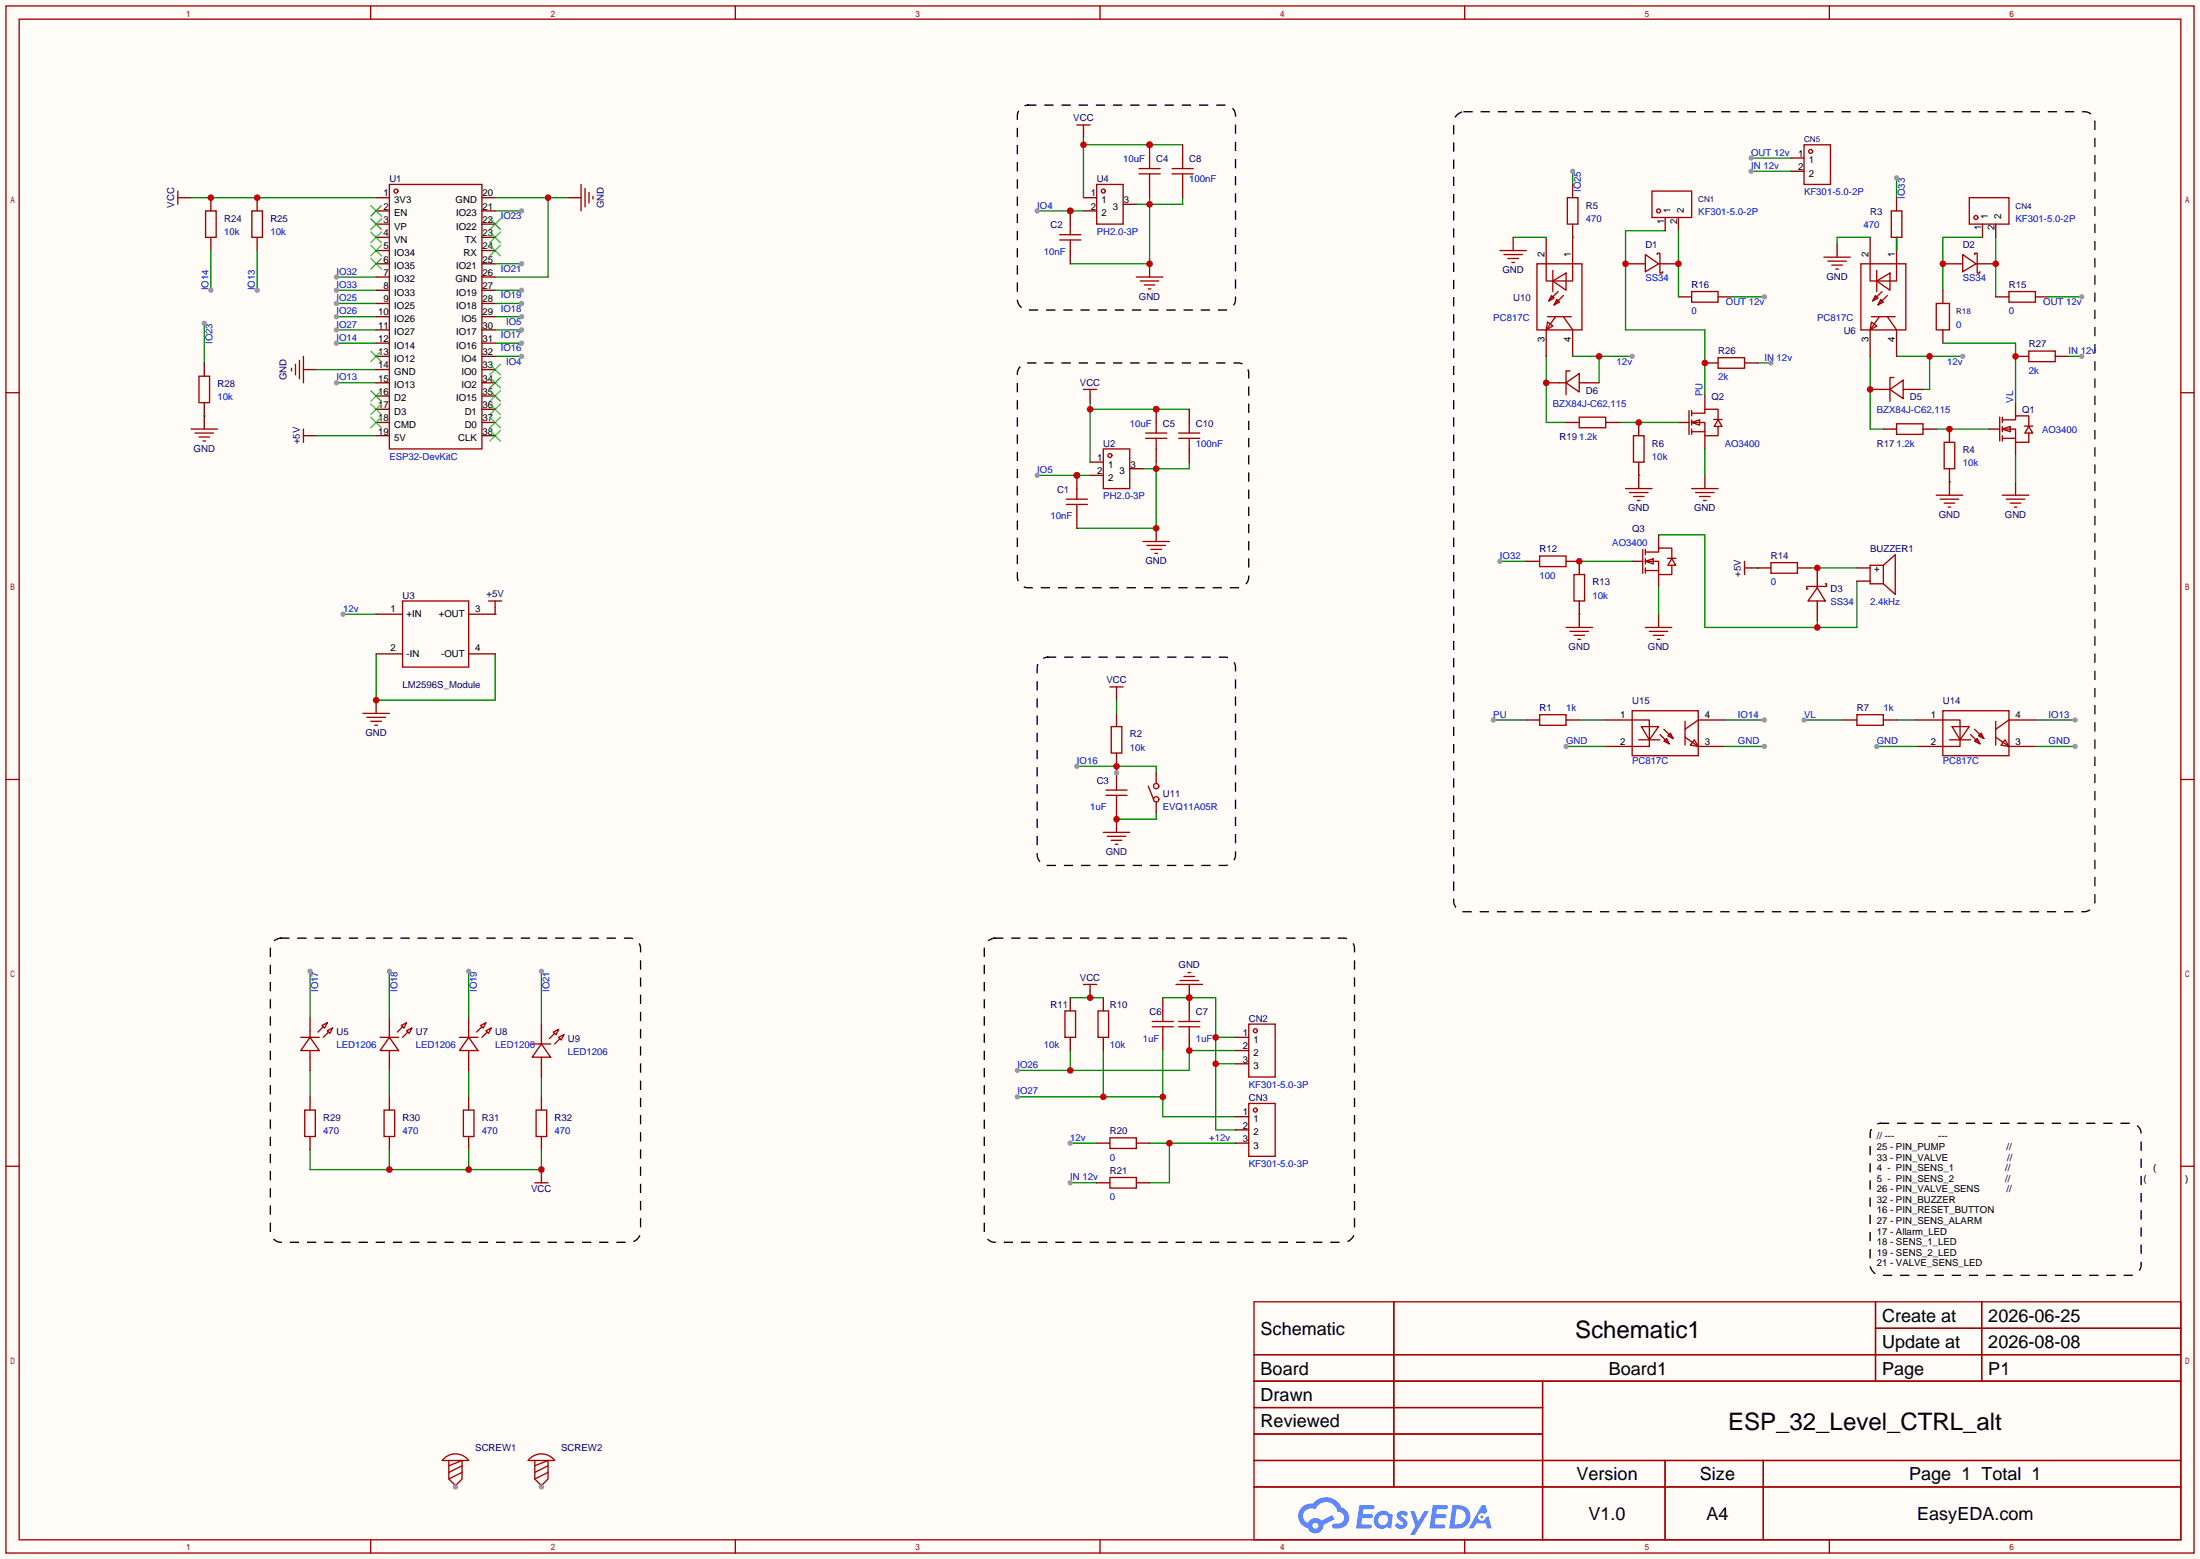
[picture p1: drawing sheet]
<svg xmlns="http://www.w3.org/2000/svg" width="423mm" height="299mm" viewBox="0 0 423 299" stroke-linecap="round" stroke-linejoin="round" font-family="sans-serif">
<path d="M0 0h422.7v299.5h-422.7z" fill="#fffcf7"/>
<g fill="none" stroke="#a10000" stroke-width=".25">
<path d="M1.1 1.1h420.4v297.2h-420.4zM3.7 3.7h415.3v292.1h-415.3zM71.2 1.1v2.6M141.3 1.1v2.6M211.3 1.1v2.6M281.4 1.1v2.6M351.5 1.1v2.6M1.1 75.4h2.6M419 75.4h2.5M1.1 149.7h2.6M419 149.7h2.5M1.1 224h2.6"/>
<path d="M419 224h2.5M240.9 250.1h178.1v45.7h-178.1zM267.8 250.1v35.5M360.3 250.1v15.2M360.3 255.1h58.7M380.7 250.1v15.2M240.9 260.2h178.1M240.9 265.3h178.1M240.9 270.4h55.5M240.9 275.5h55.5M296.4 265.3v30.5M71.2 295.8v2.5"/>
<path d="M141.3 295.8v2.5M211.3 295.8v2.5M240.9 280.5h178.1M240.9 285.6h178.1M281.4 295.8v2.5M319.9 280.5v15.3M338.8 280.5v15.3M351.5 295.8v2.5"/>
</g>
<g fill="#5487ff">
<path d="M268.7 290.5a1.3 1.3 0 0 1 1.8 .2l-.4 .7a.54 .54 0 0 0-.9-.3l.1 .2a1.58 1.58 0 0 1 1.1 1.6 1.43 1.43 0 0 1-2.5 .2l.5-.6a.64 .64 0 0 0 .5 .4 .64 .64 0 0 0 .7-.2l-.2-.3a1.35 1.35 0 0 1-.9-1.8z"/>
<path d="M270.9 290.3h.9l.6 1.9 1.2-1.9h.9l-2.7 4.5h-.9l1-1.7z"/>
<path d="M261.2 289.1h1.6a1.31 1.31 0 0 1 1.2 .2 .4 .4 0 0 1-.3 .6h-1.8l-.1 .9h1.6a.4 .4 0 0 1 .4 .5 .4 .4 0 0 1-.4 .3h-1.7l-.2 1.2h.8a1.23 1.23 0 0 1 1.2 .2 .39 .39 0 0 1-.3 .6h-2.7z"/>
<path d="M275.3 289.1h1.6a1.32 1.32 0 0 1 1.2 .2 .39 .39 0 0 1-.3 .6h-1.8l-.1 .9h1.6a.4 .4 0 0 1 .4 .5 .4 .4 0 0 1-.4 .3h-1.7l-.2 1.2h.8a1.23 1.23 0 0 1 1.2 .2 .39 .39 0 0 1-.3 .6h-2.7z"/>
<path d="M284.7 289.1h.7l.3 1.4-.6 .3a.75 .75 0 0 0-1.1 .3 .75 .75 0 0 0 .5 1.1 .75 .75 0 0 0 .9-.7l.5-.3 .7 2.4h-.9l-.2-1h-1.9l-.5 1h-.9z"/>
<path d="M279.1 289.1l-.7 4.5h1.5a2.27 2.27 0 0 0 2.6-2.3 2.27 2.27 0 0 0-2.7-2.2zM279.8 289.9a1.5 1.5 0 0 1 1.8 1.5 1.5 1.5 0 0 1-1.9 1.4h-.3z"/>
<path d="M264.5 290.7a1.6 1.6 0 0 0-.4 2.2 1.6 1.6 0 0 0 2.2 .5l.2-.2 .8 .4 .3-2.5-.2-.3h-.5a1.58 1.58 0 0 0-2.4-.1zM265.1 291.3a.99 .99 0 0 1 1.6 .3 .99 .99 0 0 1-.9 1.3 .94 .94 0 0 1-1-.5 .94 .94 0 0 1 .3-1.1z"/>
<path d="M250.1 289.5a2.37 2.37 0 0 0 1.2 4 1.54 1.54 0 0 0 1.7 1 1.54 1.54 0 0 0 1.3-1.6l2.1-1.1-.5-.8-2 1.1a1.57 1.57 0 0 0-2.6 .5 1.5 1.5 0 0 1-.8-2.1 1.5 1.5 0 0 1 2.2-.5 2.23 2.23 0 0 1 2.3-1.5 2.23 2.23 0 0 1 2 1.9 1.16 1.16 0 0 1 1.2 1 1.16 1.16 0 0 1-1.1 1.3h-.6a.47 .47 0 0 0-.6 .4 .47 .47 0 0 0 .4 .5 2.19 2.19 0 0 0 2.4-.8 2.19 2.19 0 0 0 .1-2.5l-1.1-.8a3.2 3.2 0 0 0-5.5-.7l-1.1 .1zM252.1 293.1a.6 .6 0 0 1 1.2 0 .6 .6 0 0 1-1.2 0z"/>
<circle cx="284.7" cy="291.4" r=".28"/>
</g>
<g fill="none" stroke="#870000" stroke-width=".25">
<path d="M35.4 38h1.3M109.1 38h2.5M208.2 38h2.5M208.2 25.3v1.2M215.8 39.2h2.5M208.2 40.5h2.5M220.9 50.7v2.5M58.3 71h2.5M209.4 76.1v1.2M59.6 83.7h1.2M209.4 88.8h2.6M209.4 91.3h2.6"/>
<path d="M217 90h2.6M222.1 101.5v2.5"/>
</g>
<g fill="none" stroke="#a10000" stroke-width=".25">
<path d="M34.2 36.7v2.5M34.2 38h1.2M111.6 35.4v5.1M112.4 36.2v3.6M113.2 37v2M113.9 37.7v.5M206.9 24h2.5M208.2 24v1.3M210.7 35.4h5.1v7.7h-5.1zM218.3 53.2h5.1M219.1 54h3.5M219.8 54.7h2.1"/>
<path d="M220.6 55.5h.5M56 70.7v.5M56.8 70v2M57.5 69.2v3.6M58.3 68.5v5M208.2 74.8h2.5M209.4 74.8v1.3M58.3 82.4v2.6M58.3 83.7h1.3M212 86.2h5v7.7h-5zM219.6 104h5.1M220.3 104.8h3.6"/>
<path d="M221.1 105.5h2M221.9 106.3h.5"/>
<circle cx="212" cy="36.7" r=".38"/>
<circle cx="213.2" cy="87.5" r=".38"/>
</g>
<path d="M220.9 38v12.7h-15.3M227.2 38v1.2h-8.9" fill="none" stroke="#008700" stroke-width=".25"/>
<g fill="#c00">
<circle cx="220.9" cy="50.7" r=".63"/>
<circle cx="220.9" cy="39.2" r=".63"/>
</g>
<path d="M222.1 88.8v12.7h-15.2M228.5 88.8v1.2h-8.9" fill="none" stroke="#008700" stroke-width=".25"/>
<g fill="#c00">
<circle cx="222.1" cy="90" r=".63"/>
<circle cx="222.1" cy="101.5" r=".63"/>
</g>
<path d="M208.2 27.8h19M208.2 26.5v11.5" fill="none" stroke="#008700" stroke-width=".25"/>
<g fill="#c00">
<circle cx="220.9" cy="27.8" r=".63"/>
<circle cx="208.2" cy="27.8" r=".63"/>
</g>
<path d="M209.4 77.3v11.5M209.4 78.6h19.1" fill="none" stroke="#008700" stroke-width=".25"/>
<g fill="#c00">
<circle cx="209.4" cy="78.6" r=".63"/>
<circle cx="222.1" cy="78.6" r=".63"/>
</g>
<path d="M199.3 91.3h10.1" fill="none" stroke="#008700" stroke-width=".25"/>
<circle cx="206.9" cy="91.3" r=".63" fill="#c00"/>
<circle cx="199.3" cy="91.3" r=".51" fill="#999"/>
<path d="M199.3 40.5h8.9" fill="none" stroke="#008700" stroke-width=".25"/>
<circle cx="205.6" cy="40.5" r=".63" fill="#c00"/>
<circle cx="199.3" cy="40.5" r=".51" fill="#999"/>
<g fill="none" stroke="#a10000" stroke-width=".25">
<path d="M218.8 33.4h4.1M218.8 32.4h4.1M220.9 30.4v2M212.5 152.8h4M212.5 151.8h4M214.5 149.7v2.1M214.5 152.8v2M221.4 197.2h4M221.4 196.2h4M223.4 194.2v2M223.4 197.2v2.1M226.4 197.2h4.1"/>
<path d="M226.4 196.2h4.1M228.5 194.2v2M228.5 197.2v2.1"/>
</g>
<path d="M220.9 27.8v2.6M220.9 35.4v2.6M214.5 147.2v2.5M214.5 154.8v2.6M223.4 191.6v2.6M223.4 199.3v2.5M228.5 191.6v2.6M228.5 199.3v2.5" fill="none" stroke="#870000" stroke-width=".25"/>
<circle cx="220.9" cy="27.8" r=".63" fill="#c00"/>
<path d="M220.9 33.4v2M220.1 84.2h4.1M220.1 83.2h4.1M222.1 81.2v2" fill="none" stroke="#a10000" stroke-width=".25"/>
<path d="M222.1 78.6v2.6M222.1 86.2v2.6" fill="none" stroke="#870000" stroke-width=".25"/>
<circle cx="222.1" cy="78.6" r=".63" fill="#c00"/>
<path d="M204.9 96.9h4M204.9 95.9h4M206.9 93.9v2M222.1 84.2v2" fill="none" stroke="#a10000" stroke-width=".25"/>
<path d="M206.9 91.3v2.6M206.9 98.9v2.6" fill="none" stroke="#870000" stroke-width=".25"/>
<circle cx="206.9" cy="91.3" r=".63" fill="#c00"/>
<path d="M203.6 45.1h4M206.9 96.9v2" fill="none" stroke="#a10000" stroke-width=".25"/>
<path d="M205.6 40.5v2.6" fill="none" stroke="#870000" stroke-width=".25"/>
<circle cx="205.6" cy="40.5" r=".63" fill="#c00"/>
<g fill="none" stroke="#a10000" stroke-width=".25">
<path d="M225.2 33.4h4M225.2 32.4h4M227.2 30.4v2M227.2 33.4v2M39.5 40.5h2v5.1h-2zM48.4 40.5h2v5.1h-2zM203.6 46.1h4M205.6 43.1v2M205.6 46.1v2M38.2 72.3h2.1v5h-2.1zM226.4 84.2h4.1M226.4 83.2h4.1"/>
<path d="M228.5 81.2v2M228.5 84.2v2M213.2 132h2.6M213.5 139.6h2v5.1h-2zM214.5 132v1.2M58.5 213.2h2.1v5.1h-2.1zM73.8 213.2h2v5.1h-2zM89 213.2h2.1v5.1h-2.1zM103 213.2h2v5.1h-2zM102.7 227.2h2.6M104 225.9v1.3"/>
</g>
<g fill="none" stroke="#870000" stroke-width=".25">
<path d="M40.5 38v2.5M49.4 38v2.5M227.2 27.8v2.6M227.2 35.4v2.6M40.5 45.6v2.5M49.4 45.6v2.5M205.6 48.1v2.6M39.2 69.7v2.6M39.2 77.3v2.6M228.5 78.6v2.6M228.5 86.2v2.6M214.5 133.2v1.3"/>
<path d="M214.5 137v2.6M214.5 144.7v2.5M59.6 210.7v2.5M59.6 218.3v2.6M74.8 210.7v2.5M74.8 218.3v2.6M90 210.7v2.5M90 218.3v2.6M104 210.7v2.5M104 218.3v2.6M104 224.7v1.2"/>
</g>
<path d="M214.5 134.5v2.5M59.6 220.9v3.8h44.4v-3.8M74.8 220.9v3.8M90 220.9v3.8" fill="none" stroke="#008700" stroke-width=".25"/>
<g fill="#c00">
<circle cx="104" cy="224.7" r=".63"/>
<circle cx="74.8" cy="224.7" r=".63"/>
<circle cx="90" cy="224.7" r=".63"/>
</g>
<path d="M60.8 71h11.5M95.1 60.8h5.1M59.6 205.6v5.1M74.8 205.6v5.1M90 205.6v5.1M104 206.9v3.8" fill="none" stroke="#008700" stroke-width=".25"/>
<path d="M59.6 195.5v2.5M74.8 195.5v2.5M90 195.5v2.5M104 196.7v2.6M59.6 203.1v2.5M74.8 203.1v2.5M90 203.1v2.5M104 204.3v2.6" fill="none" stroke="#870000" stroke-width=".25"/>
<g fill="none" stroke="#a10000" stroke-width=".25">
<path d="M57.8 199.3h3.5M59.6 199.3l1.7 2.5h-3.5zM59.6 198v1.3M61.8 197l1.1-.5-.5 1zM62.1 197.2l-1 1M62.9 198l1-.5-.5 1zM63.1 198.2l-1 1.1M73 199.3h3.6M74.8 199.3l1.8 2.5h-3.6zM74.8 198v1.3M77.1 197l1-.5-.5 1zM77.3 197.2l-1 1"/>
<path d="M78.1 198l1-.5-.5 1zM78.4 198.2l-1.1 1.1M88.3 199.3h3.5M90 199.3l1.8 2.5h-3.5zM90 198v1.3M92.3 197l1-.5-.5 1zM92.6 197.2l-1 1M93.3 198l1.1-.5-.5 1zM93.6 198.2l-1 1.1M104 199.3v1.2M106.3 198.2l1-.5-.5 1.1zM106.6 198.5l-1.1 1"/>
<path d="M107.3 199.3l1-.5-.5 1zM107.6 199.5l-1 1M59.6 201.8v1.3M74.8 201.8v1.3M90 201.8v1.3M102.2 200.5h3.6M104 200.5l1.8 2.6h-3.6zM104 203.1v1.2"/>
</g>
<circle cx="100.2" cy="60.8" r=".51" fill="#999"/>
<path d="M206.9 147.2h15.2v1.3M214.5 147.2v1.3" fill="none" stroke="#008700" stroke-width=".25"/>
<circle cx="214.5" cy="147.2" r=".63" fill="#c00"/>
<g fill="#999">
<circle cx="214.5" cy="148.5" r=".51"/>
<circle cx="206.9" cy="147.2" r=".51"/>
</g>
<path d="M195.5 210.7h27.9M212 201.8v8.9M223.4 201.8v12.7h14" fill="none" stroke="#008700" stroke-width=".25"/>
<g fill="#c00">
<circle cx="223.4" cy="210.7" r=".63"/>
<circle cx="212" cy="210.7" r=".63"/>
</g>
<circle cx="195.5" cy="210.7" r=".51" fill="#999"/>
<path d="M205.6 201.8v3.8M237.4 201.8h-8.9v3.8h-33" fill="none" stroke="#008700" stroke-width=".25"/>
<g fill="#c00">
<circle cx="228.5" cy="201.8" r=".63"/>
<circle cx="205.6" cy="205.6" r=".63"/>
</g>
<circle cx="195.5" cy="205.6" r=".51" fill="#999"/>
<path d="M223.4 191.6h10.2v25.4h3.8M233.6 199.3h3.8M233.6 204.3h3.8" fill="none" stroke="#008700" stroke-width=".25"/>
<g fill="#c00">
<circle cx="228.5" cy="191.6" r=".63"/>
<circle cx="233.6" cy="199.3" r=".63"/>
<circle cx="233.6" cy="204.3" r=".63"/>
</g>
<path d="M222.1 156.1v1.3h-7.6" fill="none" stroke="#008700" stroke-width=".25"/>
<path d="M214.5 157.4v2.5" fill="none" stroke="#870000" stroke-width=".25"/>
<circle cx="214.5" cy="157.4" r=".63" fill="#c00"/>
<path d="M36.7 82.4h5.1M37.5 83.2h3.5M38.2 83.9h2.1M39 84.7h.5M212 159.9h5M212.7 160.7h3.6M213.5 161.4h2M214.2 162.2h.6" fill="none" stroke="#a10000" stroke-width=".25"/>
<path d="M39.2 79.9v2.5" fill="none" stroke="#870000" stroke-width=".25"/>
<path d="M288.2 107.8h5" fill="none" stroke="#008700" stroke-width=".25"/>
<circle cx="288.2" cy="107.8" r=".51" fill="#999"/>
<path d="M302.1 32.9v2.5" fill="none" stroke="#008700" stroke-width=".25"/>
<circle cx="302.1" cy="32.9" r=".51" fill="#999"/>
<path d="M364.4 34.2v3.8" fill="none" stroke="#008700" stroke-width=".25"/>
<circle cx="364.4" cy="34.2" r=".51" fill="#999"/>
<path d="M319.9 44.3h-7.6v19.1h15.2v12.7M383.4 45.6v11.4M364.4 68.5h12.7M370.7 68.5v6.3h-1.3M372 82.4h10.1" fill="none" stroke="#008700" stroke-width=".25"/>
<circle cx="370.7" cy="68.5" r=".63" fill="#c00"/>
<circle cx="377.1" cy="68.5" r=".51" fill="#999"/>
<path d="M380.9 45.6h-7.6v10.2M359.3 68.5v13.9h2.5" fill="none" stroke="#008700" stroke-width=".25"/>
<g fill="none" stroke="#870000" stroke-width=".25">
<path d="M373.3 50.7h3.8M327.5 76.1v2.5M387.2 77.3v2.6M322.5 81.2h2M327.5 83.7v2.5M327.5 91.3v2.6M382.1 82.4h2.1M387.2 85v2.5M387.2 92.6v2.5M313.6 107.8h2M318.6 102.7v2.6M318.6 110.4v2.5"/>
<path d="M349.1 109.1v3.8M349.1 115.4v3.9"/>
</g>
<g fill="none" stroke="#a10000" stroke-width=".25">
<path d="M324.5 78.9v4.5M325 79.4h2.5v-.8h2.6v2M325 78.9v1M325 81.2l1.5-.6v1.1zM325 81.2h2.5v2.5h2.6v-1.8M325 93.9h5.1M325 82.9h2.5M325 80.6v1.1M325 82.4v1M325.8 94.6h3.5M326.5 95.4h2M327.3 96.1h.5"/>
<path d="M329.2 80.6h1.7M330.1 80.6l.7 1.3h-1.5zM384.2 80.1v4.6M384.7 82.4l1.5-.5v1zM384.7 80.6h2.5v-.7h2.6v2M384.7 82.4h2.5v2.6h2.6v-1.8M384.7 95.1h5.1M384.7 84.2h2.5M384.7 80.1v1.1M384.7 81.9v1M384.7 83.7v1M385.4 95.9h3.6"/>
<path d="M386.2 96.6h2M387 97.4h.5M388.9 81.9h1.6M389.8 81.9l.7 1.3h-1.5zM315.6 105.5v4.6M316.1 107.8l1.5-.5v1zM316.1 106h2.5v-.7h2.6v2M316.1 107.8h2.5v2.6h2.6v-1.8M316.1 109.6h2.5M316.1 105.5v1.1M316.1 107.3v1M316.1 109.1v1"/>
<path d="M320.3 107.3h1.7M321.2 107.3l.7 1.3h-1.5zM349.1 112.9l1.5 2.5h-3.3zM350.6 112.1h.3v.5h-3.8v.6h.2"/>
</g>
<circle cx="373.3" cy="50.7" r=".63" fill="#c00"/>
<path d="M379.6 50.7h3.8" fill="none" stroke="#870000" stroke-width=".25"/>
<circle cx="383.4" cy="50.7" r=".63" fill="#c00"/>
<path d="M377.1 48.9l2.5 1.8-2.5 1.5zM379.3 48.9v-.3h.6v3.9h.5v-.3" fill="none" stroke="#a10000" stroke-width=".25"/>
<path d="M312.3 50.7h3.8" fill="none" stroke="#870000" stroke-width=".25"/>
<circle cx="312.3" cy="50.7" r=".63" fill="#c00"/>
<path d="M302.1 35.4v2.6M364.4 38v2.5M302.1 43.1v2.5M318.6 50.7h3.9M364.4 45.6v2.5M300.9 81.2h2.5M308.5 81.2h2.5M361.8 82.4h2.6M369.4 82.4h2.6M293.2 107.8h2.6M300.9 107.8h2.5v2.6" fill="none" stroke="#870000" stroke-width=".25"/>
<path d="M301.1 38h2v5.1h-2zM316.1 48.9l2.5 1.8-2.5 1.5zM318.4 48.9v-.3h.5v3.9h.5v-.3M363.3 40.5h2.1v5.1h-2.1zM303.4 80.1h5.1v2.1h-5.1zM364.4 81.4h5v2h-5zM295.8 106.8h5.1v2h-5.1zM302.4 110.4h2v5h-2z" fill="none" stroke="#a10000" stroke-width=".25"/>
<path d="M297.1 68.5v12.7h3.8M311 81.2h11.5M303.4 107.8h10.2" fill="none" stroke="#008700" stroke-width=".25"/>
<circle cx="303.4" cy="107.8" r=".63" fill="#c00"/>
<path d="M314.8 81.2v2.5M303.4 115.4v2.6" fill="none" stroke="#870000" stroke-width=".25"/>
<path d="M313.8 83.7h2v5.1h-2z" fill="none" stroke="#a10000" stroke-width=".25"/>
<circle cx="314.8" cy="81.2" r=".63" fill="#c00"/>
<path d="M314.8 88.8v2.5M374.5 82.4v2.6" fill="none" stroke="#870000" stroke-width=".25"/>
<path d="M373.5 85h2v5h-2z" fill="none" stroke="#a10000" stroke-width=".25"/>
<circle cx="374.5" cy="82.4" r=".63" fill="#c00"/>
<path d="M327.5 69.7h2.6M387.2 68.5h2.6M394.8 68.5h2.6M374.5 90v2.6M293.2 138.3h2.6M300.9 138.3h2.5M354.2 138.3h2.5M361.8 138.3h2.6" fill="none" stroke="#870000" stroke-width=".25"/>
<path d="M330.1 68.7h5.1v2h-5.1zM389.8 67.4h5v2.1h-5zM295.8 137.3h5.1v2h-5.1zM356.7 137.3h5.1v2h-5.1z" fill="none" stroke="#a10000" stroke-width=".25"/>
<circle cx="327.5" cy="69.7" r=".63" fill="#c00"/>
<path d="M290.7 45.6v2.5M352.9 46.9v2.5M335.2 69.7h2.5M314.8 91.3v2.6M374.5 92.6v2.5M303.4 118v2.5M318.6 118v2.5" fill="none" stroke="#870000" stroke-width=".25"/>
<g fill="none" stroke="#a10000" stroke-width=".25">
<path d="M288.2 48.1h5M288.9 48.9h3.6M289.7 49.7h2M290.4 50.4h.6M350.4 49.4h5.1M351.2 50.2h3.5M351.9 50.9h2M352.7 51.7h.5M312.3 93.9h5.1M313.1 94.6h3.5M313.8 95.4h2M314.6 96.1h.5"/>
<path d="M372 95.1h5.1M372.7 95.9h3.6M373.5 96.6h2M374.3 97.4h.5M300.9 120.5h5M301.6 121.3h3.6M302.4 122h2M303.1 122.8h.6M316.1 120.5h5.1M316.9 121.3h3.5M317.6 122h2.1M318.4 122.8h.5"/>
</g>
<path d="M314.8 91.3h.1M374.5 92.6h.1M303.4 118h.1M318.6 102.7h8.9v17.8h29.2v-8.9M349.1 119.3v1.2" fill="none" stroke="#008700" stroke-width=".25"/>
<circle cx="349.1" cy="120.5" r=".63" fill="#c00"/>
<path d="M95.1 68.5h5.1" fill="none" stroke="#008700" stroke-width=".25"/>
<circle cx="100.2" cy="68.5" r=".51" fill="#999"/>
<path d="M197.5 20.2h37.9a2 2 0 0 1 2 2v35.4a2.15 2.15 0 0 1-2 2h-37.9a2.15 2.15 0 0 1-2-2v-35.4a2.15 2.15 0 0 1 2-2M281.3 21.5h119.2a2 2 0 0 1 2 2v149.6a2.15 2.15 0 0 1-2 2h-119.2a2.15 2.15 0 0 1-2-2v-149.6a2.15 2.15 0 0 1 2-2M197.5 69.7h40.4a2 2 0 0 1 2 2v39.2a2.15 2.15 0 0 1-2 2h-40.4a2.15 2.15 0 0 1-2-2v-39.2a2.15 2.15 0 0 1 2-2M201.3 126.2h34.1a2 2 0 0 1 2 2v36a2.15 2.15 0 0 1-2 2h-34.1a2.15 2.15 0 0 1-2-2v-36a2.15 2.15 0 0 1 2-2M53.9 180.2h67.2a2 2 0 0 1 2 2v54.4a2.15 2.15 0 0 1-2 2h-67.2a2.15 2.15 0 0 1-2-2v-54.4a2.15 2.15 0 0 1 2-2M191.1 180.2h67.1a2 2 0 0 1 2 2v54.4a2.15 2.15 0 0 1-2 2h-67.1a2.15 2.15 0 0 1-2-2v-54.4a2.15 2.15 0 0 1 2-2M361.3 215.8h48.1a2 2 0 0 1 2 2v25.2a2.15 2.15 0 0 1-2 2h-48.1a2.15 2.15 0 0 1-2-2v-25.2a2.15 2.15 0 0 1 2-2" fill="none" stroke="#000" stroke-width=".25" stroke-dasharray="1.5 1.8"/>
<g fill="none" stroke="#a10000" stroke-width=".25">
<path d="M74.8 35.4h17.8v50.8h-17.8z"/>
<circle cx="76.1" cy="36.7" r=".38"/>
</g>
<g fill="none" stroke="#870000" stroke-width=".25">
<path d="M72.3 38h2.5M92.6 38h2.5M72.3 40.5h2.5M72.3 43.1h2.5M72.3 45.6h2.5M72.3 48.1h2.5M72.3 50.7h2.5M72.3 53.2h2.5M72.3 55.8h2.5M72.3 58.3h2.5M92.6 40.5h2.5M92.6 43.1h2.5"/>
<path d="M92.6 45.6h2.5M92.6 48.1h2.5M92.6 50.7h2.5M92.6 53.2h2.5M92.6 55.8h2.5M92.6 58.3h2.5M72.3 60.8h2.5M72.3 63.4h2.5M72.3 65.9h2.5M72.3 68.5h2.5M72.3 71h2.5M72.3 73.5h2.5"/>
<path d="M72.3 76.1h2.5M72.3 78.6h2.5M92.6 60.8h2.5M92.6 63.4h2.5M92.6 65.9h2.5M92.6 68.5h2.5M92.6 71h2.5M92.6 73.5h2.5M92.6 76.1h2.5M92.6 78.6h2.5M72.3 81.2h2.5M72.3 83.7h2.5"/>
<path d="M92.6 81.2h2.5M92.6 83.7h2.5"/>
</g>
<g fill="none" stroke="#3c3" stroke-width=".25">
<path d="M71.2 39.5l2.1 2M73.3 39.5l-2.1 2M71.2 42l2.1 2.1M71.2 44.6l2.1 2M71.2 47.1l2.1 2M71.2 49.7l2.1 2M73.3 42l-2.1 2.1M73.3 44.6l-2.1 2M73.3 47.1l-2.1 2M73.3 49.7l-2.1 2M94.1 42l2 2.1M94.1 44.6l2 2"/>
<path d="M94.1 47.1l2 2M96.1 44.6l-2 2M96.1 42l-2 2.1M96.1 47.1l-2 2M71.2 67.4l2.1 2.1M71.2 75.1l2.1 2M71.2 77.6l2.1 2M73.3 67.4l-2.1 2.1M73.3 75.1l-2.1 2M73.3 77.6l-2.1 2M94.1 70l2 2M94.1 72.5l2 2"/>
<path d="M94.1 75.1l2 2M94.1 77.6l2 2M96.1 70l-2 2M96.1 72.5l-2 2M96.1 75.1l-2 2M96.1 77.6l-2 2M71.2 80.1l2.1 2.1M73.3 80.1l-2.1 2.1M94.1 80.1l2 2.1M94.1 82.7l2 2M96.1 80.1l-2 2.1M96.1 82.7l-2 2"/>
</g>
<path d="M95.1 40.5h5.1M60.8 83.7h11.5" fill="none" stroke="#008700" stroke-width=".25"/>
<circle cx="100.2" cy="40.5" r=".51" fill="#999"/>
<path d="M95.1 38h14M105.3 38v15.2h-10.2" fill="none" stroke="#008700" stroke-width=".25"/>
<circle cx="105.3" cy="38" r=".63" fill="#c00"/>
<path d="M36.7 38h35.6" fill="none" stroke="#008700" stroke-width=".25"/>
<g fill="#c00">
<circle cx="49.4" cy="38" r=".63"/>
<circle cx="40.5" cy="38" r=".63"/>
</g>
<path d="M64.6 55.8h7.7" fill="none" stroke="#008700" stroke-width=".25"/>
<circle cx="64.6" cy="55.8" r=".51" fill="#999"/>
<path d="M64.6 58.3h7.7" fill="none" stroke="#008700" stroke-width=".25"/>
<circle cx="64.6" cy="58.3" r=".51" fill="#999"/>
<path d="M64.6 53.2h7.7" fill="none" stroke="#008700" stroke-width=".25"/>
<circle cx="64.6" cy="53.2" r=".51" fill="#999"/>
<path d="M64.6 60.8h7.7" fill="none" stroke="#008700" stroke-width=".25"/>
<circle cx="64.6" cy="60.8" r=".51" fill="#999"/>
<path d="M64.6 63.4h7.7" fill="none" stroke="#008700" stroke-width=".25"/>
<circle cx="64.6" cy="63.4" r=".51" fill="#999"/>
<path d="M95.1 65.9h5.1" fill="none" stroke="#008700" stroke-width=".25"/>
<circle cx="100.2" cy="65.9" r=".51" fill="#999"/>
<path d="M95.1 63.4h5.1" fill="none" stroke="#008700" stroke-width=".25"/>
<circle cx="100.2" cy="63.4" r=".51" fill="#999"/>
<path d="M95.1 58.3h5.1" fill="none" stroke="#008700" stroke-width=".25"/>
<circle cx="100.2" cy="58.3" r=".51" fill="#999"/>
<path d="M95.1 55.8h5.1" fill="none" stroke="#008700" stroke-width=".25"/>
<circle cx="100.2" cy="55.8" r=".51" fill="#999"/>
<path d="M95.1 50.7h5.1" fill="none" stroke="#008700" stroke-width=".25"/>
<circle cx="100.2" cy="50.7" r=".51" fill="#999"/>
<path d="M204.6 194.2h2v5.1h-2zM210.9 194.2h2.1v5.1h-2.1z" fill="none" stroke="#a10000" stroke-width=".25"/>
<path d="M205.6 191.6v2.6M205.6 199.3v2.5M209.4 190.4v1.2M212 191.6v2.6M212 199.3v2.5" fill="none" stroke="#870000" stroke-width=".25"/>
<path d="M205.6 191.6h6.4" fill="none" stroke="#008700" stroke-width=".25"/>
<circle cx="209.4" cy="191.6" r=".63" fill="#c00"/>
<path d="M208.2 189.1h2.5M209.4 189.1v1.3M85.4 280.1a3.2 3.2 0 0 1 4.6 .4h-5zM86.2 280.5v3.6l1.3 1.3 1.3-1.3v-3.6l-2.6 1.1M88.8 281.6l-2.6 1.2M88.8 282.8l-2.6 1.3" fill="none" stroke="#a10000" stroke-width=".25"/>
<path d="M87.5 285.1v.5" fill="none" stroke="#870000" stroke-width=".25"/>
<circle cx="87.5" cy="285.6" r=".51" fill="#999"/>
<path d="M101.9 280.1a3.2 3.2 0 0 1 4.7 .4h-5.1zM102.7 280.5v3.6l1.3 1.3 1.3-1.3v-3.6l-2.6 1.1M105.3 281.6l-2.6 1.2M105.3 282.8l-2.6 1.3" fill="none" stroke="#a10000" stroke-width=".25"/>
<path d="M104 285.1v.5" fill="none" stroke="#870000" stroke-width=".25"/>
<circle cx="104" cy="285.6" r=".51" fill="#999"/>
<path d="M72.3 125.6v8.9h22.8v-8.9" fill="none" stroke="#008700" stroke-width=".25"/>
<path d="M72.3 134.5v2.5" fill="none" stroke="#870000" stroke-width=".25"/>
<circle cx="72.3" cy="134.5" r=".63" fill="#c00"/>
<path d="M93.9 115.4h2.5M95.1 115.4v1.3M69.7 137h5.1M70.5 137.8h3.5M71.2 138.6h2.1M72 139.3h.5" fill="none" stroke="#a10000" stroke-width=".25"/>
<path d="M95.1 116.7v1.3" fill="none" stroke="#870000" stroke-width=".25"/>
<path d="M65.9 118h6.4" fill="none" stroke="#008700" stroke-width=".25"/>
<circle cx="65.9" cy="118" r=".51" fill="#999"/>
<path d="M356.7 109.1h2.6M356.7 111.6h2.6M222.1 148.5v2M222.1 154.1v2" fill="none" stroke="#870000" stroke-width=".25"/>
<g fill="none" stroke="#a10000" stroke-width=".25">
<path d="M361.8 108.6l2.3-2v7.6l-2.3-2.1M361.8 108.6v3.5M361.8 108.6h-2.5v3.5h2.5M220.6 151l1 2.5"/>
<circle cx="222.1" cy="151" r=".51"/>
<circle cx="222.1" cy="153.5" r=".51"/>
</g>
<path d="M347.9 109.1h8.8" fill="none" stroke="#008700" stroke-width=".25"/>
<circle cx="349.1" cy="109.1" r=".63" fill="#c00"/>
<path d="M77.3 115.4h12.7v12.7h-12.7z" fill="none" stroke="#a10000" stroke-width=".25"/>
<path d="M72.3 118h5M90 118h5.1M72.3 125.6h5M90 125.6h5.1" fill="none" stroke="#870000" stroke-width=".25"/>
<path d="M95.1 118h.1M205.6 227.2h5.1" fill="none" stroke="#008700" stroke-width=".25"/>
<circle cx="205.6" cy="227.2" r=".51" fill="#999"/>
<path d="M205.6 219.6h5.1" fill="none" stroke="#008700" stroke-width=".25"/>
<circle cx="205.6" cy="219.6" r=".51" fill="#999"/>
<path d="M220.9 219.6h16.5M224.7 219.6v7.6h-3.8" fill="none" stroke="#008700" stroke-width=".25"/>
<circle cx="224.7" cy="219.6" r=".63" fill="#c00"/>
<path d="M228.5 189.1v2.5" fill="none" stroke="#870000" stroke-width=".25"/>
<circle cx="228.5" cy="191.6" r=".63" fill="#c00"/>
<g fill="none" stroke="#a10000" stroke-width=".25">
<path d="M317.4 36.7h7.6v5.1h-7.6zM346.6 27.8h5.1v7.6h-5.1zM378.3 38h7.7v5.1h-7.7zM325 56h5.1v2h-5.1zM372 58.3h2.5v5.1h-2.5zM386 56h5v2h-5zM335.2 107.8v2.6M335.2 109.1h1.2M340.2 108.1h5.1v2h-5.1zM225.9 189.1h5.1M226.7 188.3h3.6M227.5 187.6h2"/>
<path d="M228.2 186.8h.5M239.9 196.7h5.1v10.2h-5.1zM213.2 218.6h5.1v2h-5.1zM239.9 212h5.1v10.1h-5.1zM213.2 226.2h5.1v2h-5.1z"/>
<circle cx="347.9" cy="29.1" r=".38"/>
<circle cx="318.6" cy="40.5" r=".38"/>
<circle cx="379.6" cy="41.8" r=".38"/>
<circle cx="241.2" cy="198" r=".38"/>
<circle cx="241.2" cy="213.2" r=".38"/>
</g>
<path d="M373.3 65.9h13.9v11.4M327.5 86.2v5.1M387.2 87.5v5.1M318.6 112.9v5.1M337.7 109.1h.1" fill="none" stroke="#008700" stroke-width=".25"/>
<g fill="none" stroke="#870000" stroke-width=".25">
<path d="M344 30.4h2.6M344 32.9h2.6M319.9 41.8v2.5M322.5 57h2.5M322.5 41.8v2.5M330.1 57h2.5M373.3 55.8v2.5M380.9 43.1v2.5M383.4 57h2.6M383.4 43.1v2.5M391 57h2.6M373.3 63.4v2.5"/>
<path d="M336.4 109.1h3.8M345.3 109.1h2.6M237.4 199.3h2.5M210.7 219.6h2.5M218.3 219.6h2.6M237.4 219.6h2.5M237.4 214.5h2.5M237.4 217h2.5M237.4 201.8h2.5M237.4 204.3h2.5M210.7 227.2h2.5M218.3 227.2h2.6"/>
</g>
<circle cx="387.2" cy="68.5" r=".63" fill="#c00"/>
<g fill="none" stroke="#a10000" stroke-width=".25">
<path d="M295.3 50.7h8.6v12.7h-8.6zM297.1 50.7v3.3h5v-3.3M298.1 56.8l.5 .5-1 .5zM298.3 54l2.6-1.5v3.3zM298.3 51.9v4.1M299.1 57.5l.5 .5-1 .5zM299.3 56l-1.7 1.8M300.4 56.8l-1.8 1.7M357.5 50.7h8.6v12.7h-8.6zM359.3 50.7v3.3h5.1v-3.3M360.3 56.8l.5 .5-1 .5zM360.6 54l2.5-1.5v3.3z"/>
<path d="M360.6 51.9v4.1M361.3 57.5l.5 .5-1 .5zM361.6 56l-1.8 1.8M362.6 56.8l-1.8 1.7M297.3 61.8l1 .8-1.2 .8zM297.3 60.8h4.6M298.8 60.8l-1.7 2.6M300.4 60.8l1.7 2.6M359.5 61.8l1.1 .8-1.3 .8zM359.5 60.8h4.6M361.1 60.8l-1.8 2.6M362.6 60.8l1.8 2.6"/>
<path d="M313.6 136.5h12.7v8.7h-12.7zM313.6 138.3h3.3v5.1h-3.3M315.3 139.6h3.3l-1.7 2.5zM323.7 138.6v4.5M326.3 138.3l-2.6 1.8M373.3 136.5h12.7v8.7h-12.7zM373.3 138.3h3.3v5.1h-3.3M375 139.6h3.3l-1.7 2.5zM383.4 138.6v4.5M386 138.3l-2.6 1.8M314.8 142.1h4.1M318.9 141.1l1.8 1.8"/>
<path d="M319.7 142.4l.5-.5 .5 1zM319.7 140.1l1.7 1.8M320.9 140.8l.5 1.1-1-.5zM323.7 141.6l2.6 1.8M325.5 142.1l.8 1.3-1.6-.3zM374.5 142.1h4.1M378.6 141.1l1.8 1.8M379.3 142.4l.6-.5 .5 1zM379.3 140.1l1.8 1.8M380.1 141.4l.5-.6 .5 1.1zM383.4 141.6l2.6 1.8M385.2 142.1l.8 1.3-1.6-.3z"/>
</g>
<g fill="none" stroke="#870000" stroke-width=".25">
<path d="M297.1 45.6v5.1M302.1 45.6v5.1M359.3 45.6v5.1M364.4 45.6v5.1M297.1 63.4v5.1M302.1 63.4v5.1M359.3 63.4v5.1M364.4 63.4v5.1M308.5 138.3h5.1M326.3 138.3h5M368.2 138.3h5.1M386 138.3h5"/>
<path d="M308.5 143.4h5.1M326.3 143.4h5M368.2 143.4h5.1M386 143.4h5"/>
</g>
<path d="M286.9 138.3h6.3M303.4 138.3h5.1" fill="none" stroke="#008700" stroke-width=".25"/>
<circle cx="286.9" cy="138.3" r=".51" fill="#999"/>
<path d="M360.6 143.4h7.6" fill="none" stroke="#008700" stroke-width=".25"/>
<circle cx="360.6" cy="143.4" r=".51" fill="#999"/>
<path d="M346.6 138.3h7.6" fill="none" stroke="#008700" stroke-width=".25"/>
<circle cx="346.6" cy="138.3" r=".51" fill="#999"/>
<path d="M364.4 45.6v2.5M364.4 138.3h3.8M300.9 143.4h7.6" fill="none" stroke="#008700" stroke-width=".25"/>
<circle cx="300.9" cy="143.4" r=".51" fill="#999"/>
<path d="M391 138.3h7.7" fill="none" stroke="#008700" stroke-width=".25"/>
<circle cx="398.7" cy="138.3" r=".51" fill="#999"/>
<path d="M391 143.4h7.7" fill="none" stroke="#008700" stroke-width=".25"/>
<circle cx="398.7" cy="143.4" r=".51" fill="#999"/>
<path d="M331.3 138.3h7.7" fill="none" stroke="#008700" stroke-width=".25"/>
<circle cx="339" cy="138.3" r=".51" fill="#999"/>
<path d="M297.1 73.5h2.5M304.7 73.5h2.5" fill="none" stroke="#870000" stroke-width=".25"/>
<circle cx="297.1" cy="73.5" r=".63" fill="#c00"/>
<path d="M299.6 73.5h1.3M300.9 73.5l2.5-1.7v3.5zM301.6 71.2h-.7v4.6M303.4 73.5h1.3" fill="none" stroke="#a10000" stroke-width=".25"/>
<path d="M359.3 74.8h2.5M366.9 74.8h2.5" fill="none" stroke="#870000" stroke-width=".25"/>
<circle cx="359.3" cy="74.8" r=".63" fill="#c00"/>
<path d="M361.8 74.8h1.3M363.1 74.8l2.5-1.8v3.6zM363.9 72.5h-.8v4.6M365.6 74.8h1.3" fill="none" stroke="#a10000" stroke-width=".25"/>
<path d="M331.3 143.4h7.7" fill="none" stroke="#008700" stroke-width=".25"/>
<circle cx="339" cy="143.4" r=".51" fill="#999"/>
<path d="M322.5 44.3v12.7M359.3 45.6h-6.4v1.3" fill="none" stroke="#008700" stroke-width=".25"/>
<circle cx="322.5" cy="50.7" r=".63" fill="#c00"/>
<path d="M302.1 68.5h11.5M307.2 68.5v5" fill="none" stroke="#008700" stroke-width=".25"/>
<circle cx="307.2" cy="68.5" r=".63" fill="#c00"/>
<circle cx="313.6" cy="68.5" r=".51" fill="#999"/>
<path d="M290.7 45.6h6.4M302.1 45.6h.1M64.6 73.5h7.7" fill="none" stroke="#008700" stroke-width=".25"/>
<circle cx="64.6" cy="73.5" r=".51" fill="#999"/>
<path d="M64.6 65.9h7.7" fill="none" stroke="#008700" stroke-width=".25"/>
<circle cx="64.6" cy="65.9" r=".51" fill="#999"/>
<path d="M332.6 57h6.4" fill="none" stroke="#008700" stroke-width=".25"/>
<circle cx="339" cy="57" r=".51" fill="#999"/>
<path d="M393.6 57h6.3" fill="none" stroke="#008700" stroke-width=".25"/>
<circle cx="399.9" cy="57" r=".51" fill="#999"/>
<path d="M336.4 30.4h7.6" fill="none" stroke="#008700" stroke-width=".25"/>
<circle cx="336.4" cy="30.4" r=".51" fill="#999"/>
<path d="M336.4 32.9h7.6" fill="none" stroke="#008700" stroke-width=".25"/>
<circle cx="336.4" cy="32.9" r=".51" fill="#999"/>
<path d="M40.5 48.1v7.7" fill="none" stroke="#008700" stroke-width=".25"/>
<circle cx="40.5" cy="55.8" r=".51" fill="#999"/>
<path d="M49.4 48.1v7.7" fill="none" stroke="#008700" stroke-width=".25"/>
<circle cx="49.4" cy="55.8" r=".51" fill="#999"/>
<path d="M39.2 62.1v7.6" fill="none" stroke="#008700" stroke-width=".25"/>
<circle cx="39.2" cy="62.1" r=".51" fill="#999"/>
<path d="M397.4 68.5h2.5" fill="none" stroke="#008700" stroke-width=".25"/>
<circle cx="399.9" cy="68.5" r=".51" fill="#999"/>
<path d="M337.7 69.7h2.5" fill="none" stroke="#008700" stroke-width=".25"/>
<circle cx="340.2" cy="69.7" r=".51" fill="#999"/>
<path d="M39.2 79.9h.1M59.6 186.6v8.9" fill="none" stroke="#008700" stroke-width=".25"/>
<circle cx="59.6" cy="186.6" r=".51" fill="#999"/>
<path d="M74.8 186.6v8.9" fill="none" stroke="#008700" stroke-width=".25"/>
<circle cx="74.8" cy="186.6" r=".51" fill="#999"/>
<path d="M90 186.6v8.9" fill="none" stroke="#008700" stroke-width=".25"/>
<circle cx="90" cy="186.6" r=".51" fill="#999"/>
<path d="M104 186.6v10.1" fill="none" stroke="#008700" stroke-width=".25"/>
<circle cx="104" cy="186.6" r=".51" fill="#999"/>
<g font-size="4.6">
<text x="302.6" y="257">Schematic1</text>
<text x="332" y="274.8">ESP_32_Level_CTRL_alt</text>
</g>
<g font-size="3.5">
<text x="242.2" y="256.4">Schematic</text>
<text x="361.6" y="253.9">Create at</text>
<text x="382" y="253.9">2026-06-25</text>
<text x="361.6" y="259">Update at</text>
<text x="382" y="259">2026-08-08</text>
<text x="242.2" y="264">Board</text>
<text x="242.2" y="269.1">Drawn</text>
<text x="309.1" y="264">Board1</text>
<text x="361.6" y="264">Page</text>
<text x="382" y="264">P1</text>
<text x="242.2" y="274.2">Reviewed</text>
<text x="302.9" y="284.4">Version</text>
<text x="326.6" y="284.4">Size</text>
<text x="366.8" y="284.4">Page 1 Total 1</text>
<text x="305.2" y="292">V1.0</text>
<text x="327.8" y="292">A4</text>
<text x="368.3" y="292">EasyEDA.com</text>
</g>
<g font-size="1.8" fill="#000080">
<text x="206.2" y="23.3">VCC</text>
<text x="74.8" y="35">U1</text>
<text x="210.7" y="35">U4</text>
<text x="222.1" y="31.2">C4</text>
<text x="228.5" y="31.2">C8</text>
<text x="33.4" y="39.9" transform="rotate(-90 33.4 39.9)">VCC</text>
<text x="116" y="40" transform="rotate(-90 116 40)">GND</text>
<text x="304.7" y="40.1">R5</text>
<text x="359.3" y="41.3">R3</text>
<text x="43.1" y="42.6">R24</text>
<text x="51.9" y="42.6">R25</text>
<text x="201.8" y="43.9">C2</text>
<text x="316.1" y="47.7">D1</text>
<text x="377.1" y="47.7">D2</text>
<text x="288.6" y="52.5">GND</text>
<text x="350.9" y="53.8">GND</text>
<text x="218.8" y="57.6">GND</text>
<text x="290.7" y="57.8">U10</text>
<text x="325" y="55.3">R16</text>
<text x="386" y="55.3">R15</text>
<text x="354.2" y="64.2">U6</text>
<text x="330.1" y="68">R26</text>
<text x="389.8" y="66.7">R27</text>
<text x="41.8" y="74.3">R28</text>
<text x="55" y="73" transform="rotate(-90 55 73)">GND</text>
<text x="207.5" y="74.1">VCC</text>
<text x="304.7" y="75.6">D6</text>
<text x="328.8" y="76.9">Q2</text>
<text x="366.9" y="76.9">D5</text>
<text x="223.4" y="82">C5</text>
<text x="229.7" y="82">C10</text>
<text x="388.5" y="79.4">Q1</text>
<text x="37.2" y="86.8">GND</text>
<text x="57.6" y="85.4" transform="rotate(-90 57.6 85.4)">+5V</text>
<text x="212" y="85.8">U2</text>
<text x="299.6" y="84.5">R19</text>
<text x="317.4" y="85.8">R6</text>
<text x="360.6" y="85.8">R17</text>
<text x="377.1" y="87">R4</text>
<text x="203.1" y="94.7">C1</text>
<text x="312.8" y="98.2">GND</text>
<text x="325.5" y="98.2">GND</text>
<text x="372.5" y="99.5">GND</text>
<text x="385.2" y="99.5">GND</text>
<text x="295.8" y="106.1">R12</text>
<text x="313.6" y="102.3">Q3</text>
<text x="340.2" y="107.4">R14</text>
<text x="359.3" y="106.1">BUZZER1</text>
<text x="220.1" y="108.4">GND</text>
<text x="305.9" y="112.4">R13</text>
<text x="334.4" y="110.8" transform="rotate(-90 334.4 110.8)">+5V</text>
<text x="351.7" y="113.7">D3</text>
<text x="77.3" y="115">U3</text>
<text x="93.5" y="114.7">+5V</text>
<text x="301.3" y="124.9">GND</text>
<text x="316.6" y="124.9">GND</text>
<text x="212.6" y="131.2">VCC</text>
<text x="77.3" y="132.3">LM2596S_Module</text>
<text x="295.8" y="136.6">R1</text>
<text x="313.6" y="135.3">U15</text>
<text x="356.7" y="136.6">R7</text>
<text x="373.3" y="135.3">U14</text>
<text x="70.2" y="141.4">GND</text>
<text x="217" y="141.7">R2</text>
<text x="210.7" y="150.5">C3</text>
<text x="223.4" y="153.1">U11</text>
<text x="212.4" y="164.3">GND</text>
<text x="226.4" y="185.8">GND</text>
<text x="207.5" y="188.4">VCC</text>
<text x="201.8" y="193.7">R11</text>
<text x="213.2" y="193.7">R10</text>
<text x="220.9" y="195">C6</text>
<text x="229.7" y="195">C7</text>
<text x="239.9" y="196.3">CN2</text>
<text x="64.6" y="198.8">U5</text>
<text x="79.9" y="198.8">U7</text>
<text x="95.1" y="198.8">U8</text>
<text x="109.1" y="200.1">U9</text>
<text x="62.1" y="215.3">R29</text>
<text x="77.3" y="215.3">R30</text>
<text x="92.6" y="215.3">R31</text>
<text x="106.6" y="215.3">R32</text>
<text x="239.9" y="211.5">CN3</text>
<text x="213.2" y="217.9">R20</text>
<text x="213.2" y="225.5">R21</text>
<text x="102.1" y="229">VCC</text>
<text x="91.3" y="278.8">SCREW1</text>
<text x="107.8" y="278.8">SCREW2</text>
</g>
<g font-size="1.8" fill="#00f">
<text x="336.4" y="29.9">OUT 12v</text>
<text x="215.8" y="31.2">10uF</text>
<text x="228.5" y="35">100nF</text>
<text x="336.4" y="32.4">IN 12v</text>
<text x="199.3" y="40.1">IO4</text>
<text x="303.7" y="36.9" transform="rotate(-90 303.7 36.9)">IO25</text>
<text x="326.3" y="41.3">KF301-5.0-2P</text>
<text x="346.6" y="37.5">KF301-5.0-2P</text>
<text x="365.9" y="38.2" transform="rotate(-90 365.9 38.2)">IO33</text>
<text x="43.1" y="45.1">10k</text>
<text x="51.9" y="45.1">10k</text>
<text x="96.2" y="42.1">IO23</text>
<text x="210.7" y="45.1">PH2.0-3P</text>
<text x="304.7" y="42.6">470</text>
<text x="358" y="43.9">470</text>
<text x="387.2" y="42.6">KF301-5.0-2P</text>
<text x="64.6" y="52.8">IO32</text>
<text x="96.2" y="52.2">IO21</text>
<text x="200.5" y="48.9">10nF</text>
<text x="40.1" y="55.8" transform="rotate(-90 40.1 55.8)">IO14</text>
<text x="48.9" y="55.8" transform="rotate(-90 48.9 55.8)">IO13</text>
<text x="64.6" y="55.3">IO33</text>
<text x="64.6" y="57.8">IO25</text>
<text x="96.2" y="59.9">IO18</text>
<text x="96.2" y="57.3">IO19</text>
<text x="316.1" y="54">SS34</text>
<text x="331.6" y="58.6">OUT 12v</text>
<text x="377.1" y="54">SS34</text>
<text x="392.5" y="58.6">OUT 12v</text>
<text x="64.6" y="60.4">IO26</text>
<text x="64.6" y="62.9">IO27</text>
<text x="64.6" y="65.5">IO14</text>
<text x="96.2" y="64.9">IO17</text>
<text x="97.2" y="62.4">IO5</text>
<text x="286.9" y="61.6">PC817C</text>
<text x="325" y="60.4">0</text>
<text x="349.1" y="61.6">PC817C</text>
<text x="375.8" y="62.9">0</text>
<text x="386" y="60.4">0</text>
<text x="40.8" y="66.1" transform="rotate(-90 40.8 66.1)">IO23</text>
<text x="96.2" y="67.5">IO16</text>
<text x="97.2" y="70">IO4</text>
<text x="310.6" y="70">12v</text>
<text x="339" y="69.3">IN 12v</text>
<text x="374.1" y="70">12v</text>
<text x="389.8" y="71.8">2k</text>
<text x="397.4" y="68">IN 12v</text>
<text x="41.8" y="76.9">10k</text>
<text x="64.6" y="73.1">IO13</text>
<text x="327.1" y="76.1" transform="rotate(-90 327.1 76.1)">PU</text>
<text x="330.1" y="73.1">2k</text>
<text x="386.8" y="77.3" transform="rotate(-90 386.8 77.3)">VL</text>
<text x="217" y="82">10uF</text>
<text x="298.3" y="78.2">BZX84J-C62,115</text>
<text x="360.6" y="79.4">BZX84J-C62,115</text>
<text x="392.3" y="83.2">AO3400</text>
<text x="74.8" y="88.3">ESP32-DevKitC</text>
<text x="229.7" y="85.8">100nF</text>
<text x="303.4" y="84.5">1.2k</text>
<text x="317.4" y="88.3">10k</text>
<text x="331.3" y="85.8">AO3400</text>
<text x="364.4" y="85.8">1.2k</text>
<text x="377.1" y="89.6">10k</text>
<text x="199.3" y="90.9">IO5</text>
<text x="212" y="95.9">PH2.0-3P</text>
<text x="201.8" y="99.7">10nF</text>
<text x="288.2" y="107.4">IO32</text>
<text x="309.8" y="104.8">AO3400</text>
<text x="295.8" y="111.2">100</text>
<text x="340.2" y="112.4">0</text>
<text x="65.9" y="117.5">12v</text>
<text x="305.9" y="115">10k</text>
<text x="351.7" y="116.3">SS34</text>
<text x="359.3" y="116.3">2.4kHz</text>
<text x="286.9" y="137.8">PU</text>
<text x="300.9" y="136.6">1k</text>
<text x="333.9" y="137.8">IO14</text>
<text x="346.6" y="137.8">VL</text>
<text x="361.8" y="136.6">1k</text>
<text x="393.6" y="137.8">IO13</text>
<text x="300.9" y="142.9">GND</text>
<text x="333.9" y="142.9">GND</text>
<text x="360.6" y="142.9">GND</text>
<text x="393.6" y="142.9">GND</text>
<text x="206.9" y="146.7">IO16</text>
<text x="217" y="144.2">10k</text>
<text x="313.6" y="146.7">PC817C</text>
<text x="373.3" y="146.7">PC817C</text>
<text x="209.4" y="155.6">1uF</text>
<text x="223.4" y="155.6">EVQ11A05R</text>
<text x="61.1" y="190.6" transform="rotate(-90 61.1 190.6)">IO17</text>
<text x="76.4" y="190.6" transform="rotate(-90 76.4 190.6)">IO18</text>
<text x="91.6" y="190.6" transform="rotate(-90 91.6 190.6)">IO19</text>
<text x="105.6" y="190.6" transform="rotate(-90 105.6 190.6)">IO21</text>
<text x="64.6" y="201.3">LED1206</text>
<text x="79.9" y="201.3">LED1206</text>
<text x="95.1" y="201.3">LED1206</text>
<text x="109.1" y="202.6">LED1206</text>
<text x="200.5" y="201.3">10k</text>
<text x="213.2" y="201.3">10k</text>
<text x="219.6" y="200.1">1uF</text>
<text x="229.7" y="200.1">1uF</text>
<text x="195.5" y="205.2">IO26</text>
<text x="239.9" y="209">KF301-5.0-3P</text>
<text x="195.5" y="210.2">IO27</text>
<text x="62.1" y="217.9">470</text>
<text x="77.3" y="217.9">470</text>
<text x="92.6" y="217.9">470</text>
<text x="106.6" y="217.9">470</text>
<text x="205.6" y="219.1">12v</text>
<text x="232.3" y="219.1">+12v</text>
<text x="205.6" y="226.7">IN 12v</text>
<text x="213.2" y="222.9">0</text>
<text x="239.9" y="224.2">KF301-5.0-3P</text>
<text x="213.2" y="230.6">0</text>
</g>
<g font-size="1.8">
<text x="345.4" y="30.1">1</text>
<text x="345.4" y="32.7">2</text>
<text x="347.5" y="31.4">1</text>
<text x="347.5" y="33.9">2</text>
<text x="73.6" y="37.7">1</text>
<text x="73.6" y="40.3">2</text>
<text x="75.7" y="39">3V3</text>
<text x="75.7" y="41.6">EN</text>
<text x="87.5" y="39">GND</text>
<text x="87.6" y="41.6">IO23</text>
<text x="92.7" y="37.7">20</text>
<text x="92.7" y="40.3">21</text>
<text x="209.5" y="37.7">1</text>
<text x="209.5" y="40.3">2</text>
<text x="211.6" y="39">1</text>
<text x="211.6" y="41.6">2</text>
<text x="213.8" y="40.3">3</text>
<text x="215.9" y="39">3</text>
<text x="321" y="40.8" transform="rotate(-90 321 40.8)">1</text>
<text x="323.5" y="40.8" transform="rotate(-90 323.5 40.8)">2</text>
<text x="73.6" y="42.8">3</text>
<text x="73.6" y="45.4">4</text>
<text x="73.6" y="47.9">5</text>
<text x="75.7" y="44.1">VP</text>
<text x="75.7" y="46.6">VN</text>
<text x="87.6" y="44.1">IO22</text>
<text x="89.3" y="46.6">TX</text>
<text x="92.7" y="42.8">22</text>
<text x="92.7" y="45.4">23</text>
<text x="92.7" y="47.9">24</text>
<text x="319.7" y="42.9" transform="rotate(-90 319.7 42.9)">1</text>
<text x="322.2" y="42.9" transform="rotate(-90 322.2 42.9)">2</text>
<text x="380.6" y="44.2" transform="rotate(-90 380.6 44.2)">1</text>
<text x="381.9" y="42.1" transform="rotate(-90 381.9 42.1)">1</text>
<text x="383.2" y="44.2" transform="rotate(-90 383.2 44.2)">2</text>
<text x="384.5" y="42.1" transform="rotate(-90 384.5 42.1)">2</text>
<text x="73.6" y="50.4">6</text>
<text x="73.6" y="53">7</text>
<text x="75.7" y="49.2">IO34</text>
<text x="75.7" y="51.7">IO35</text>
<text x="87.6" y="51.7">IO21</text>
<text x="89.1" y="49.2">RX</text>
<text x="92.7" y="50.4">25</text>
<text x="92.7" y="53">26</text>
<text x="296.7" y="49.4" transform="rotate(-90 296.7 49.4)">2</text>
<text x="301.8" y="49.4" transform="rotate(-90 301.8 49.4)">1</text>
<text x="358.9" y="49.4" transform="rotate(-90 358.9 49.4)">2</text>
<text x="364" y="49.4" transform="rotate(-90 364 49.4)">1</text>
<text x="73.6" y="55.5">8</text>
<text x="73.6" y="58.1">9</text>
<text x="75.7" y="54.3">IO32</text>
<text x="75.7" y="56.8">IO33</text>
<text x="75.7" y="59.3">IO25</text>
<text x="87.5" y="54.3">GND</text>
<text x="87.6" y="56.8">IO19</text>
<text x="87.6" y="59.3">IO18</text>
<text x="92.7" y="55.5">27</text>
<text x="92.7" y="58.1">28</text>
<text x="72.6" y="60.6">10</text>
<text x="72.6" y="63.1">11</text>
<text x="72.6" y="65.7">12</text>
<text x="75.7" y="61.9">IO26</text>
<text x="75.7" y="64.4">IO27</text>
<text x="87.6" y="64.4">IO17</text>
<text x="88.7" y="61.9">IO5</text>
<text x="92.7" y="60.6">29</text>
<text x="92.7" y="63.1">30</text>
<text x="92.7" y="65.7">31</text>
<text x="296.7" y="65.7" transform="rotate(-90 296.7 65.7)">3</text>
<text x="301.8" y="65.7" transform="rotate(-90 301.8 65.7)">4</text>
<text x="358.9" y="65.7" transform="rotate(-90 358.9 65.7)">3</text>
<text x="364" y="65.7" transform="rotate(-90 364 65.7)">4</text>
<text x="72.6" y="68.2">13</text>
<text x="72.6" y="70.8">14</text>
<text x="75.7" y="67">IO14</text>
<text x="75.7" y="69.5">IO12</text>
<text x="87.6" y="67">IO16</text>
<text x="88.7" y="69.5">IO4</text>
<text x="92.7" y="68.2">32</text>
<text x="92.7" y="70.8">33</text>
<text x="72.6" y="73.3">15</text>
<text x="72.6" y="75.8">16</text>
<text x="75.7" y="72">GND</text>
<text x="75.7" y="74.6">IO13</text>
<text x="75.7" y="77.1">D2</text>
<text x="87.6" y="77.1">IO15</text>
<text x="88.7" y="72">IO0</text>
<text x="88.7" y="74.6">IO2</text>
<text x="92.7" y="73.3">34</text>
<text x="92.7" y="75.8">35</text>
<text x="72.6" y="78.4">17</text>
<text x="72.6" y="80.9">18</text>
<text x="72.6" y="83.5">19</text>
<text x="75.7" y="79.7">D3</text>
<text x="75.7" y="82.2">CMD</text>
<text x="89.3" y="79.7">D1</text>
<text x="89.3" y="82.2">D0</text>
<text x="92.7" y="78.4">36</text>
<text x="92.7" y="80.9">37</text>
<text x="92.7" y="83.5">38</text>
<text x="75.7" y="84.7">5V</text>
<text x="88" y="84.7">CLK</text>
<text x="210.8" y="88.5">1</text>
<text x="212.9" y="89.8">1</text>
<text x="217.2" y="89.8">3</text>
<text x="210.8" y="91.1">2</text>
<text x="212.9" y="92.4">2</text>
<text x="215.1" y="91.1">3</text>
<text x="360" y="109.9">+</text>
<text x="75" y="117.5">1</text>
<text x="78.1" y="118.5">+IN</text>
<text x="84.3" y="118.5">+OUT</text>
<text x="91.3" y="117.5">3</text>
<text x="75" y="125.1">2</text>
<text x="91.3" y="125.1">4</text>
<text x="78.1" y="126.2">-IN</text>
<text x="84.8" y="126.2">-OUT</text>
<text x="311.3" y="138">1</text>
<text x="327.5" y="138">4</text>
<text x="371" y="138">1</text>
<text x="387.2" y="138">4</text>
<text x="311.3" y="143">2</text>
<text x="327.5" y="143">3</text>
<text x="371" y="143">2</text>
<text x="387.2" y="143">3</text>
<text x="238.7" y="199">1</text>
<text x="238.7" y="201.6">2</text>
<text x="240.8" y="200.3">1</text>
<text x="240.8" y="202.8">2</text>
<text x="238.7" y="204.1">3</text>
<text x="240.8" y="205.4">3</text>
<text x="238.7" y="214.3">1</text>
<text x="240.8" y="215.5">1</text>
<text x="238.7" y="216.8">2</text>
<text x="238.7" y="219.4">3</text>
<text x="240.8" y="218.1">2</text>
<text x="240.8" y="220.6">3</text>
<text x="360.6" y="218.9">// --- ПИНЫ ---</text>
<text x="360.6" y="220.9">25 - PIN_PUMP</text>
<text x="385.5" y="220.9">// Основной насос</text>
<text x="360.6" y="222.9">33 - PIN_VALVE</text>
<text x="360.6" y="225">4 - PIN_SENS_1</text>
<text x="360.6" y="227">5 - PIN_SENS_2</text>
<text x="385.2" y="225">// Верхний уровень (диспле</text>
<text x="385.2" y="227">// Нижний уровень</text>
<text x="385.6" y="222.9">// Клапан подпитки</text>
<text x="411.8" y="227">(самп)</text>
<text x="360.6" y="229">26 - PIN_VALVE_SENS</text>
<text x="360.6" y="231.1">32 - PIN_BUZZER</text>
<text x="360.6" y="233.1">16 - PIN_RESET_BUTTON</text>
<text x="385.5" y="229">// Датчик уровня для клап</text>
<text x="360.6" y="235.1">27 - PIN_SENS_ALARM</text>
<text x="360.6" y="237.2">17 - Allarm_LED</text>
<text x="360.6" y="239.2">18 - SENS_1_LED</text>
<text x="360.6" y="241.2">19 - SENS_2_LED</text>
<text x="360.6" y="243.3">21 - VALVE_SENS_LED</text>
</g>
<g font-size="1.6" fill="#000080">
<text x="346.6" y="27.4">CN5</text>
<text x="326.3" y="38.8">CN1</text>
<text x="387.2" y="40.1">CN4</text>
<text x="375.8" y="60.4">R18</text>
</g>
</svg>
